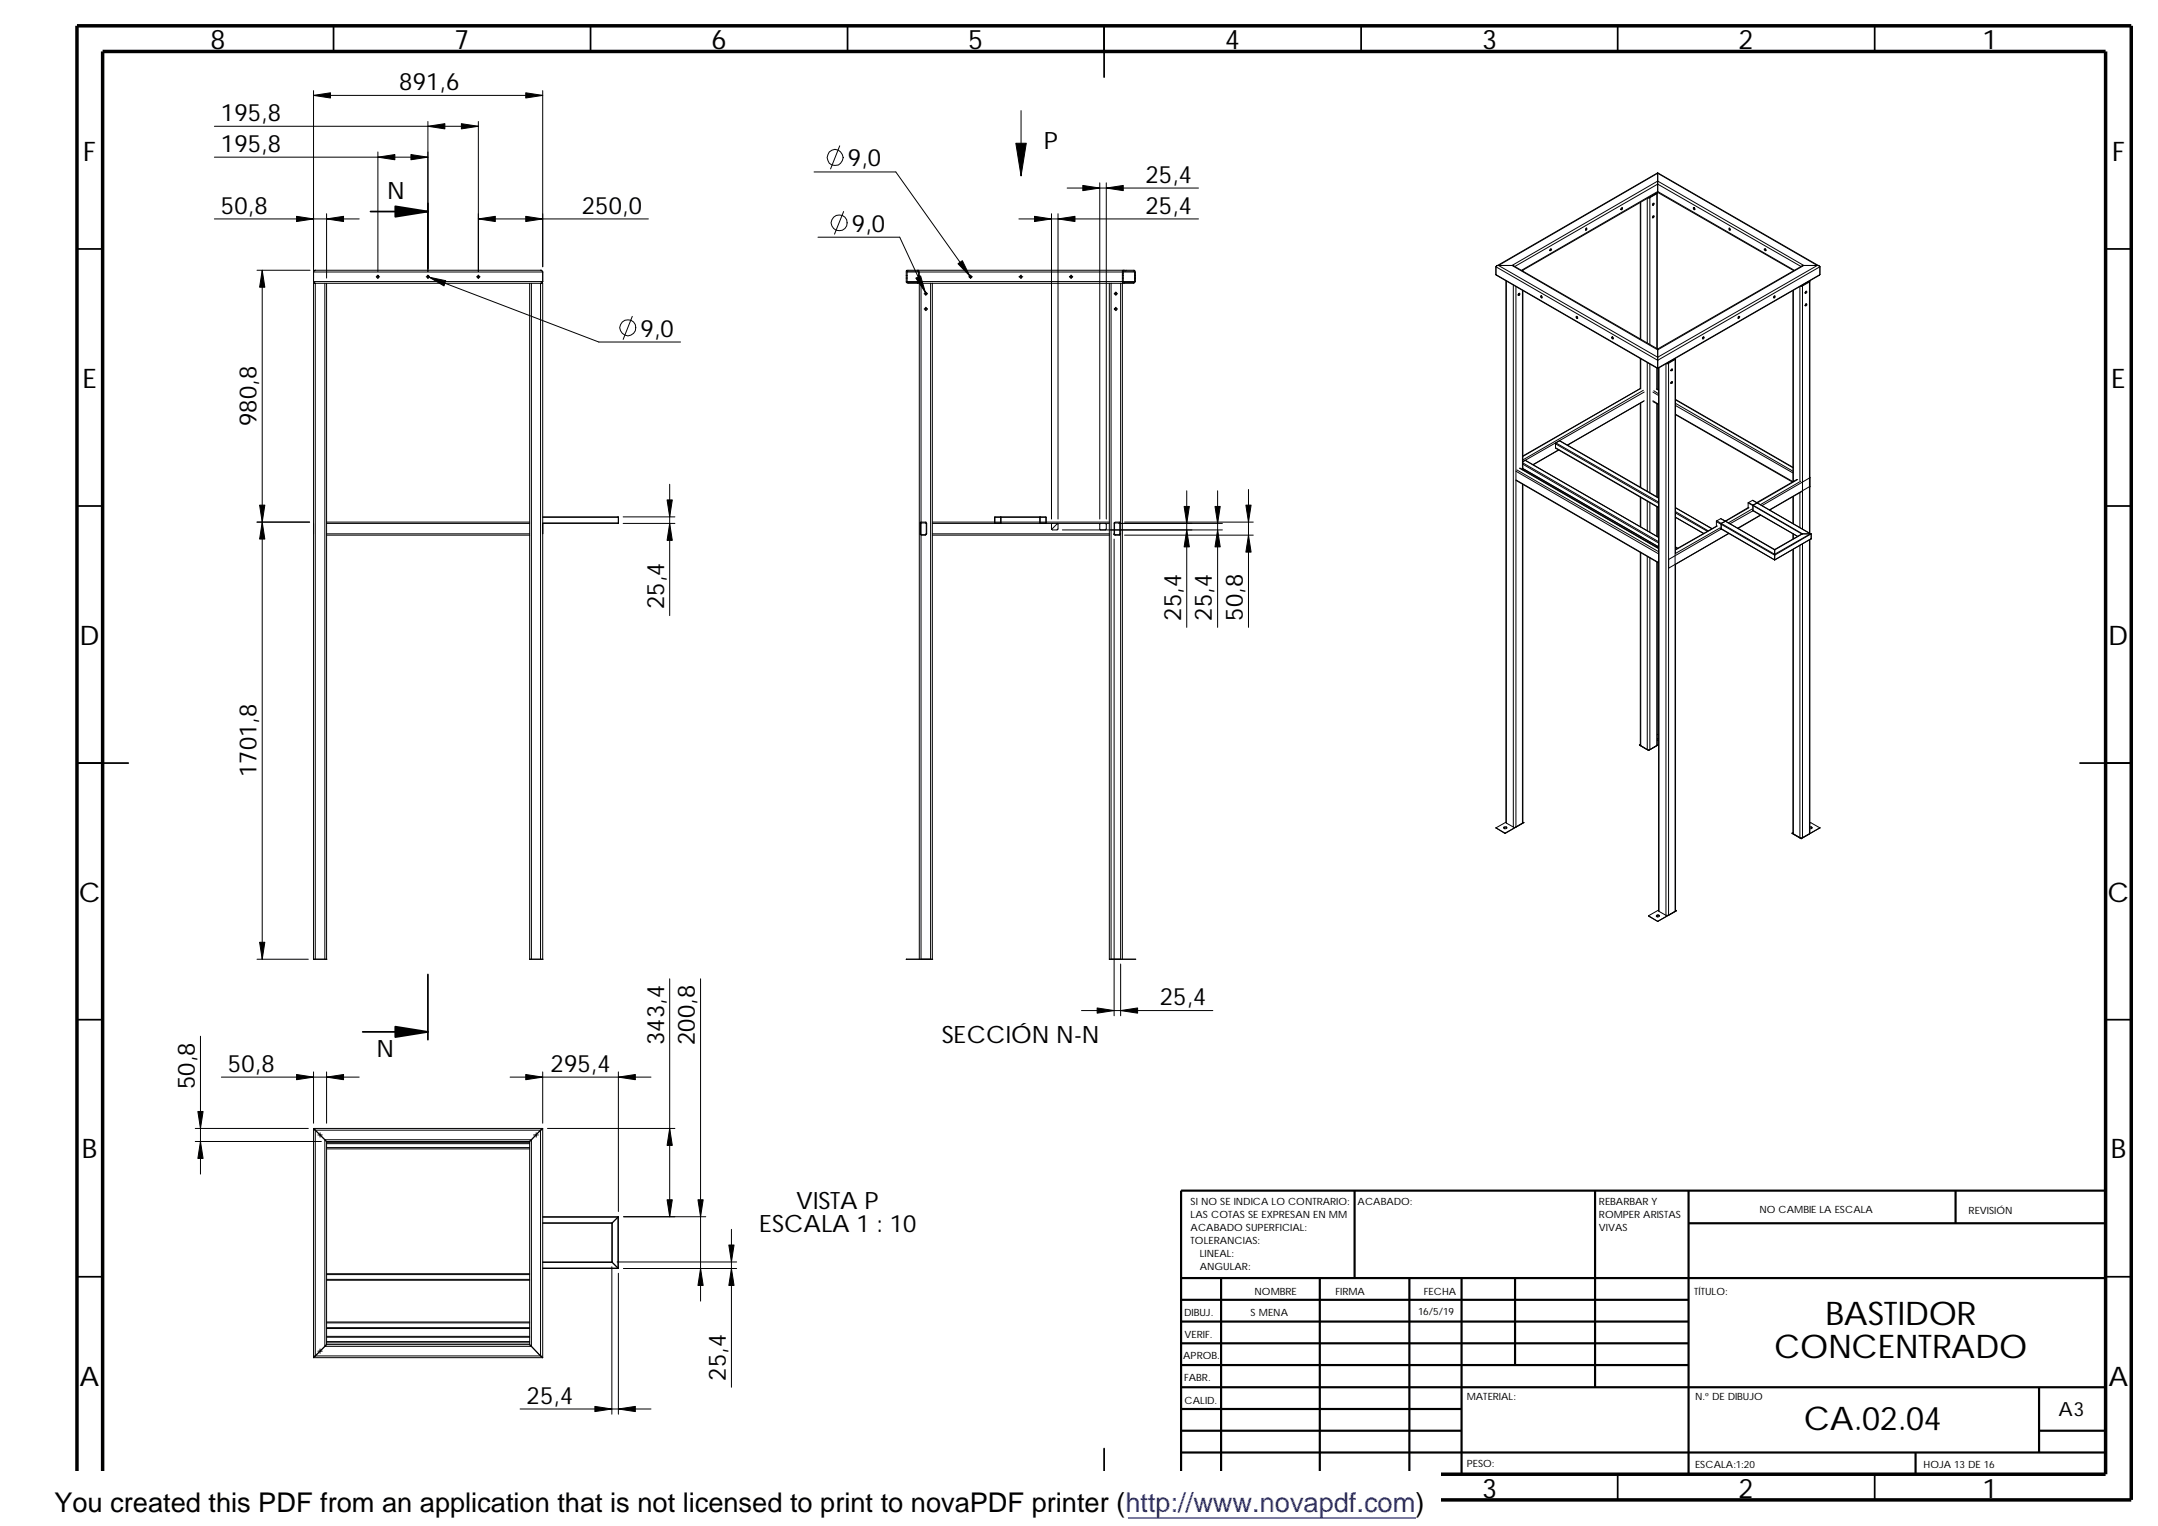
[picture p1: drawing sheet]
<svg xmlns="http://www.w3.org/2000/svg" width="420mm" height="297mm" viewBox="0 0 420 297" stroke-linecap="round" stroke-linejoin="round" font-family="sans-serif">
<g fill="none" stroke="#000" stroke-width=".34">
<path d="M64.9 5v5M115 5v5M165 5v5M215 5v10M265 5v5M315 5v5M365 5v5M83.3 39.6v12.7M15 48.5h5M72.1 41.2h11.2M410 48.5h5M15 98.5h5"/>
<path d="M410 98.5h5M15 148.5h10M405 148.5h10M15 198.5h5M83.3 189.7v12.7M410 198.5h5M70.6 200.9h12.7M15 248.5h5M410 248.5h5M64.9 287v5M115 287v5M165 287v5"/>
<path d="M215 282v10M265 287v5M315 287v5M365 287v5"/>
</g>
<g fill="none" stroke="#000" stroke-width=".42">
<path d="M263.7 231.8v17M310.6 231.8v38.2M328.8 238.1h81.2M328.8 231.8v55.2M380.7 231.8v6.3M410 231.8h-180v55.2M230 253h98.8M230 257.2h98.8M230 248.8h180M237.7 248.8v38.2M257 248.8v38.2M274.4 248.8v38.2"/>
<path d="M284.6 248.8v38.2M295 248.8v16.9M230 278.5h54.6M230 270h180M230 274.3h54.6M230 261.5h98.8M230 265.7h98.8M397 278.5h13M397 270v12.7M230 282.7h180M373 282.7v4.3"/>
</g>
<path d="M15 5h400v287h-400zM20 10h390v277h-390z" fill="none" stroke="#000" stroke-width=".68" stroke-linecap="butt"/>
<g fill="none" stroke="#000" stroke-width=".19">
<path d="M61 17.6v37.2M61 18.6h44.7M105.7 17.6v34.3M41.7 30.6h41.6M41.7 24.6h51.4M73.6 29.6v23.3M83.3 23.7v29.2M93.1 23.7v29.2M158.5 33.5h15.9l14.7 20.5M163.5 28.4l-1.8 4.5M198.8 21.5v12.7M207.8 36.6h25.5"/>
<path d="M214.1 35.6v65.4M215.4 35.6v65.4M319.4 39.4v26.6M320.7 38.6v28.1M321 38.5h.1M321.1 38.4v.1M321.2 38.5l-.3 .1M321.2 38.5v28.6M321.8 39.6h.3l-.3 .4zM321.9 39.6v.2l-.2 .1M322.4 37.6v.1M322.4 37.7l-1.3 .8"/>
<path d="M322.5 37.6l-.1 .1M322.6 37.7v30.1M322.6 37.7l-1.4 .8M322.7 37.5l-.1 .2M322.7 37.6v30.2M322.7 33.6v.1M322.7 35.2v.6M322.7 37.3v.2M322.7 33.6l31.5 18.2M322.7 37.5l26.5 15.2M322.7 33.6l-31.3 18.2M322.7 37.5l-26.4 15.2"/>
<path d="M322.7 35.8l27.9 16M322.7 37.3l26.6 15.3M322.7 35.8l-27.7 16M322.7 37.3l-26.5 15.3M322.7 35.2l28.5 16.5M322.7 33.7v1.5M322.7 35.8v1.5M322.7 33.7l31.1 18M322.7 33.7l-30.9 18M322.7 35.2l-28.3 16.5M41.7 42.6h28.2M50 52.6h10.4"/>
<path d="M51.1 52.6v134.1M61 54.8l.1 .3h.3M61 54.8h44.7M61.1 52.8l.2-.2h44.1l.3 .3h-44.7zM61.4 55.1h-.4v131.6h2.7M61.4 55.1h43.8M61.4 55.1v131.6M63.2 55.1v131.6M63.6 41.6v12.5M63.6 55.1v131.6M73.2 53.9h.1M73.4 53.9h.3"/>
<path d="M73.6 53.5v.1M73.6 53.8v.2M73.6 54.1v.1M73.8 53.9h.1M83 53.9h.1M83.1 53.8l33.5 12.8h15.9M83.2 53.9h.3M83.3 53.5v.1M83.3 53.8v.2M83.3 54.1v.1M83.6 53.9h.1M92.8 53.9h.1"/>
<path d="M93 53.9h.2M93.1 42.6h33.1M93.1 53.5v.1M93.1 53.8v.2M93.1 54.1v.1M93.4 53.9h.1M103.1 55.1v131.6h2.6M103.5 55.1v131.6M105.2 55.1h.5v131.6M105.2 55.1v131.6M105.7 54.8a.32 .32 0 0 1-.5 .3M105.7 52.9v1.9"/>
<path d="M159.3 46.2h15.9l5.1 11.1M164.3 41.2l-1.8 4.4M176.4 53.6v.5M176.4 53.6l.1-1h44.4l.2 .3v.7M176.4 54.1l.1 1h2.5M176.4 53.6h.2M176.4 54.1h.2M176.6 53.6v.5M176.6 54.8l.1 .2h1.9l.2-.2M176.6 54.8h2.2M176.6 52.9h2.2M176.6 54.8l-.1 .2"/>
<path d="M176.6 52.9v.7M176.6 54.1v.7M178.6 52.8h-2v.1M178.6 52.6l.3 .1 .1 .2M178.6 52.8l.2 .1M178.8 53.6v.5M178.8 52.6l-.2 .2M178.8 53.6h.2M178.8 54.1h.2M178.8 52.9v.7M178.8 54.1v.7M179 54.8l-.4 .3"/>
<path d="M179 53.6v.5M179 55.1h.3M179 54.8h39.5M179 52.9h39.5M179 52.9v.7M179 54.1v.7M179 55.1v131.6M179.3 55.1h1.9M179.3 55.1v46.5M179.9 57.2h.1M180.2 57.2h.2M180.3 56.8v.1"/>
<path d="M180.3 57v.3M180.3 57.4v.1M180.3 59.8v.1M180.5 57.2h.1M181.2 55.1h.3M181.2 55.1v131.6M181.5 55.1h34.5M181.5 55.1v131.6M188.6 53.9h.1M188.8 53.9h.3M189 53.5v.1M189 53.8v.2"/>
<path d="M189 54.1v.1M189.2 53.9h.1M198.4 53.9h.1M198.4 42.6h34.9M198.6 53.9h.3M198.8 53.5v.1M198.8 53.8v.2M198.8 54.1v.1M199 53.9h.1M204.7 41.6v59.4M206 41.6v59.4M208.2 53.9h.1"/>
<path d="M208.4 53.9h.3M208.5 53.5v.1M208.5 53.8v.2M208.5 54.1v.1M208.8 53.9h.1M216 55.1h.3M216 55.1v131.6h5.1M216.3 55.1h1.9M216.3 55.1v131.6M216.9 57.2h.1M217.1 57.2h.2M217.3 56.8v.1"/>
<path d="M217.3 57v.3M217.3 57.4v.1M217.3 59.8v.1M217.5 57.2h.1M218.2 55.1h.3M218.2 55.1v131.6M218.5 54.8v.2l.4 .1M218.5 53.6v.5M218.5 53.6h.2M218.5 54.1h.2M218.5 52.9v.7M218.5 54.1v.7"/>
<path d="M218.5 55.1v131.6M218.7 54.8l.2 .2h1.9l.1-.2M218.7 53.6v.5M218.7 52.9l.1-.1h2l.1 .1M218.7 54.8h2.2M218.7 52.9h2.2M218.7 53.2l-.2 .2M218.7 52.9v.7M218.7 54.1v.7M218.9 52.6h-.3l-.1 .3M219.3 52.6l-.2 .2M220.9 53.6v.5"/>
<path d="M220.9 53.6h.2M220.9 54.1h.2M220.9 52.9v.7M220.9 54.1v.7M221.1 54.1v.7l-.4 .3h-2.2M221.1 53.6v.5M291.3 53.5v.1l31.4 18.1M291.3 51.9v1.6M291.3 51.9l31.4 18.2M291.3 53.5l31.4 18.2M291.8 51.7a.34 .34 0 0 0-.5 .2M291.8 51.7h2.6"/>
<path d="M291.8 51.7l30.9 17.8M293.2 54.6l.1 105.6M293.3 54.7v105.5M294.4 51.7l.3 .1M294.4 51.7l28.3 16.4M294.6 55.5v105.5M294.7 51.8l28 16.1M295.1 55.7v105.3M295.6 57.3l.1-.2a.22 .22 0 0 1 .2 .2 .22 .22 0 0 1-.2 .2zM295.8 57.1l-.2 .3M296.4 56.5v34.9M296.5 52.6v.1"/>
<path d="M296.5 56.6v34.9M300 57.6a.24 .24 0 0 1 .2 .1 .24 .24 0 0 1-.1 .3zM300.1 57.6v.2l.1 .1M301.8 48.5h.3a.22 .22 0 0 1-.1 .2 .22 .22 0 0 1-.2 0zM301.9 48.5l-.1 .3M308.9 44.4l-.2 .3M315.6 40.6l.2-.2a.21 .21 0 0 1 .1 .3 .21 .21 0 0 1-.3 .1zM315.8 40.4v.2l-.2 .2M321.9 42v.3l-.2 .1M329.7 40.4l.2 .1 .1 .3a.25 .25 0 0 1-.3-.1 .25 .25 0 0 1 0-.3zM329.8 40.4l.1 .4M336.6 44.4l.1 .1a.17 .17 0 0 1 .2 .1 .17 .17 0 0 1-.2 .2z"/>
<path d="M336.7 44.4v.2l.2 .1M343.7 48.5l.1 .3M345.4 57.6a.22 .22 0 0 1 .2 .3 .22 .22 0 0 1-.2 .1zM345.5 57.6l-.1 .3M349.1 56.6v37.2l-22.9-13.2M349.2 56.5v37.3M350.4 55.7v37.9M350.9 55.6l-.1 .1M350.9 55.6h.1M350.9 55.7h-.3M350.9 55.7v47.3M351.2 51.7h-.3l-28.2 16.2"/>
<path d="M351.2 51.7h2.6M351.2 51.7l-28.5 16.4M351.5 56.8l.2-.1a.21 .21 0 0 1 .1 .3 .21 .21 0 0 1-.3 0zM351.6 59.1h.1a.21 .21 0 0 1 0 .3 .21 .21 0 0 1-.2 .1zM351.6 56.7l.1 .1-.2 .2M351.6 59.1l.1 .1-.2 .3M352.1 54.8h.1M352.1 54.8l-1.2 .8M352.3 54.9l.1-.2v38.3M352.3 54.9v48.8M352.3 54.9l-1.4 .8M353.8 51.7l.4 .1 .1 .1"/>
<path d="M353.8 51.7l-31.1 17.8M354.3 53.5l-.1 .1-31.5 18.1M354.3 51.9v1.6M354.3 51.9l-31.6 18.2M354.3 53.5l-31.6 18.2M123.1 61.6l-1.8 4.5M179.9 60.1h.1M180.2 60.1h.2M180.3 60.1v.2M180.3 60.4v.1M180.5 60.1h.1M216.9 60.1h.1"/>
<path d="M217.1 60.1h.2M217.3 60.1v.2M217.3 60.4v.1M217.5 60.1h.1M306.8 61.7a.21 .21 0 0 1 .3 0 .21 .21 0 0 1 0 .3zM307 61.6v.2l.2 .1M313.8 65.6a.21 .21 0 0 1 .3 .1 .21 .21 0 0 1-.1 .3l-.2-.2zM313.9 65.6v.2l.2 .1M319.4 69.8v5.8M319.4 78.5v16.4M319.4 75.6l-22.9 13.2M319.4 69.8v5.9"/>
<path d="M319.4 78.4v16.5M320 76l-23.5 13.5M320.1 78l-15 8.6M320.1 76.3l-23.6 13.6 .4-.3M320.7 70.6v25M321.2 70.9v25.1M321.8 78.2l1.1 .6M321.8 76.3l1.1 .7M321.8 78l1.1 .7M322 76.1l.9 .6M322.5 75.7l.4 .3M322.6 71.6v4.1l.3 .2"/>
<path d="M322.6 78.5v18.1M322.7 71.7v4M322.7 78.6v18.1M322.7 69.5v.6M322.7 71.7h.1M322.7 67.9v.2M322.7 68.1v1.4M322.7 70.1v1.6M322.9 71.7l.1 105.7M323 71.6v105.8M324.4 70.9v107.3M324.7 70.6l-.1 .1"/>
<path d="M324.7 70.6h.1M324.9 70.7l-.5 .1M324.9 70.7v107.5M325.5 74.3h.1l-.1 .3-.2-.1zM325.5 71.8h.1l-.1 .4-.2-.1zM325.5 71.8v.2l-.2 .2M325.5 74.3l-.2 .3M326.1 70h.1M326.1 70l-1.4 .6M326.1 70l-1.2 .7M326.1 70v107.4M326.2 69.8l-.1 .2"/>
<path d="M326.2 69.9v37.9M326.2 77.8l22.9 13.2M326.2 78.5l22.9 13.2M326.2 78.9l22.9 13.2M331.5 65.7l.1-.1a.19 .19 0 0 1 .1 .2 .19 .19 0 0 1-.2 .1zM331.6 65.6v.2l-.1 .1M338.5 61.6h.2a.22 .22 0 0 1 0 .2 .22 .22 0 0 1-.3 .1zM338.6 61.6v.2l-.2 .1M130.4 94.3v25.5M231.1 95.5v26.6M237.1 95.5v26.6M243.1 95.3v26.8"/>
<path d="M295.1 93.5l27.8 16.1M295.1 91.7l27.8 16.1M295.1 93.4l27.8 16.1M295.3 91.5l27.6 15.9M295.8 91.1l27.1 15.7M296 91.1l26.9 15.6M296.4 94.3v65.9M296.5 94.3l-.1 65.9M296.5 91.2l26.4 15.3M296.5 90.1l26.4 15.3M296.5 90.4l26.4 15.3M296.8 91.5l-.1 .1"/>
<path d="M296.8 91.4l-.1 .1M296.9 89.6h.1M296.9 89.6l26 15M302.9 87.2l20 11.6M302.9 86.4l20 11.6M302.9 87.2l20 11.5M302.9 86.4v.8M302.9 86.2v.2M302.9 86.2l20 11.5M303.4 87.6l-5 2.9M303.5 87.6l-5 2.9M303.6 85.8l19.3 11.1"/>
<path d="M303.6 85.8l19.3 11.2M303.6 85.8l-.7 .4M319.4 96.7v5.8M319.4 96.8v5.8M320.7 97.6v5.7M321.2 97.8v5.8M322.6 98.6v5.7M322.7 98.7v5.7M326.2 80.7l22.8 13.1M326.2 99.6l6.4 3.7M326.2 99.9l6.2 3.5M340.4 97.9l.9 .5"/>
<path d="M340.4 97.9v.9M340.4 97.8v.1M340.4 98.7l-4.5 2.8M340.4 97.8l.9 .5M340.5 98.8l-4.5 2.7M341.1 99.1l-4.6 2.7M341.2 97.4l.9 .5M341.2 97.4l-.8 .4M341.3 98.3v.1M341.3 99.3v.1M341.3 99.3l8.7 5.1-8.7-5M341.3 98.4v1"/>
<path d="M341.3 99.4l-4.5 2.6M341.3 98.4l9.5 5.5M341.3 99.3h.1M341.3 98.3l9.6 5.6M342.1 97.9h.1M342.1 97.9l10.5 6M342.1 97.9l10.4 6M342.1 97.9l-.8 .4M349.1 96.7v5.2M349.2 96.6v5.4M349.8 93.3l-7.7 4.5M350 93.3l-7.9 4.6"/>
<path d="M350.4 95.9v6.8M350.6 93.7l-7.9 4.5M350.8 95.7l-6.2 3.6M352.4 94.7v9M352.4 93v1.7M352.4 93l-9.3 5.4M352.4 94.7l-7.9 4.6M50 101.6h10.3M63.6 103.9h39.5M63.6 101.9h39.5M63.6 104.2h39.5M63.6 101.6h39.5"/>
<path d="M105.7 100.6l14.7 .1M105.7 101.8h14.7M105.7 100.7h14.7M120.4 101.8l-14.7 .1M120.4 100.7v1.1M121.3 101.9h10.1M121.3 100.6h10.1M179.2 101.6h1.1l.1 2.3-.2 .3-1-.1zM179.2 101.9h1.1v2l-.1 .2-1-.1zM179.3 101.8v2.3M179.3 104.2v82.5M181.5 103.9h34.5"/>
<path d="M181.5 101.9h34.5M181.5 104.2h34.5M181.5 101.6h12.1M193.7 101.9l-.1-1.3h10v1.3M193.7 101.6h1.1M193.7 100.7h1.1v1.1h-1.1zM194.8 100.6l.1 .1M194.9 100.7l-.1 1.2M194.9 101.6h7.5M194.9 100.7h7.5M202.4 100.7l.1 1.2M202.5 100.6l-.1 .1"/>
<path d="M202.5 101.6h1.1M202.5 100.7h1.1v1.1h-1.1zM203.7 101.6h12.3M204.9 101.9h-.2v1.2l.2 .1h.9l.2-.2v-.9l-.2-.2M205.9 101.9l-1.2 1.2M206.8 103.2h31.2M214.3 101.9l-.2 .1v1.1l.2 .1M215.2 101.9l.2 .2v.9l-.2 .2M216.8 103.9v.2l.3 .1M216.9 104.9v92.8M217 101.8h1v2.3l-1-.1zM217.1 101.6h1l.1 .3"/>
<path d="M217.1 101.7h-.2v2.2M217.2 104.1l-.1 .1M217.8 101.9h20.2M218.2 103.9l-.3 .3h-.8M218.2 103.1l-.2 .1M218.9 104.2h25.1M218.9 101.6h25.1M319.4 107.5v37.6M319.4 104.4v.2M319.4 104.5v.2M319.4 107.6v37.5M320.7 105.3v.1"/>
<path d="M320.7 108.3v37.6M321.2 105.5v.2M321.2 108.6v37.3M322.6 106.3v.2M322.6 109.3v35.8M322.7 109.4l-.1 35.7M322.7 106.3v.2M326.2 106.5l.4 .2M326.2 106.5l.4 .3M331.6 103.8l-5.4-3.1 5.5 3.1M333.2 102.9l-7-4.1 7.1 4.1M334.2 101.5l.9 .6"/>
<path d="M334.2 101.5v.9M334.3 101.4l-.1 .1M334.3 102.4l-8.1 4.6M334.3 101.4l.8 .5M334.9 102.7l-8.7 5M335 101h.1M335 101l1 .5M335 102.9h.1M335 101l-.7 .4M335.1 102.9v.1M335.1 101.9v.2M335.1 103h.1"/>
<path d="M335.1 103l10.4 6M335.1 103l-10.2 5.9M335.1 102.1v.8M335.1 102.1l10.4 6M335.1 101.9l10.4 6M335.1 102.9l10.4 6.1M336 101.5h.1M336 101.5l9.5 5.5M336 101.5l-.9 .4M336.5 103.8l-11.6 6.8M336.6 103.8l-10.4 6-.1 67.6M342.7 100.3l-4.4 2.5"/>
<path d="M342.8 100.3l-4.5 2.6M345.5 107.9v.2M345.5 109h.1M345.5 107h.1M345.5 107v.9M345.5 108.1v.9M349.1 107l.1 55.3M349.1 103.9v1M349.2 103.9v.9M349.2 106.9v55.4M350.4 106.1v57M350.9 103.9h.1"/>
<path d="M350.9 103.9l-5.4 3.1M350.9 105.9v57.2M350.9 103.9h1.6M352.3 105.1v57.2M352.4 105l-.1 57.3M352.5 103.9h.1M352.5 103.9l-7 4M352.6 104.8l-7.1 4.2M352.6 103.9l-7.1 4.2M352.6 103.9v.9M319.2 145l1.8 1.1M319.4 144.9l-.2 .1"/>
<path d="M319.4 145.1l1.3 .8M320.7 145.9h.5M321 146.1h.1M322.6 145.1l-1.4 .8M322.7 143.8h.2M322.7 144.1h.2M322.7 143.9h.2M322.7 143h.2M322.9 144.9l-1.9 1.2M322.9 145l-1.9 1.1M291.3 161.1l1.7 1.1M291.3 161.1h.1"/>
<path d="M292.8 161h.1a.26 .26 0 0 1 .3 0 .26 .26 0 0 1 .1 .2l-.1 .1a.28 .28 0 0 1-.3 0 .28 .28 0 0 1-.1-.3zM292.8 161.1l.1-.1 .5 .1M293 162.2h.1M293.2 160l-1.9 1.1M293.3 160.2l1.3 .8M294.6 161h.5M296.4 160.2l-1.3 .8M296.5 160l.2 .1M296.7 160.1l-3.7 2.1M296.7 160.1h.1M321 178.3l1.7 1.1M322.5 178.3l.2-.2a.19 .19 0 0 1 .3 .1 .19 .19 0 0 1-.1 .2l-.2 .1z"/>
<path d="M322.5 178.3l.1-.1h.4l.1 .1M322.7 179.4h.1M322.9 177.2l-1.9 1.1M323 177.4l1.4 .8M324.4 178.2h.5M326.1 177.4l-1.2 .8M326.2 177.2h.2M326.4 177.2l-3.7 2.2M348.9 162.2l1.8 1M348.9 162.2l1.8 1.1M349.1 162.1l-.2 .1M349.2 162.3l1.2 .8"/>
<path d="M350.4 163.1h.5M350.7 163.2v.1M352.3 162.3l-1.4 .8M352.4 160.2l.2-.1 1.7 1M352.8 161.1l-.1-.1h-.3a.22 .22 0 0 1 .3 0 .22 .22 0 0 1-.1 .3h-.2M354.3 161.1h.1M354.3 161.1l-3.6 2.1M354.3 161.1l-3.6 2.2M50 186.7h10M130.4 190.5v46.3M136.4 190.5v62.8M176.4 186.7h5.2"/>
<path d="M210.6 196.7h25.5M218.2 187.6v10.1M38 219.7h22M39 201.7v26.8M43.1 209.7h26.8M61 219.7l.4 .3M61 208.6v10M61 219.7v44.6M61 219.7h44.7M61.4 220v43.9M61.4 220h43.8M61.4 220l1.8 1.9"/>
<path d="M63.6 208.6v10M99.3 209.7h27.4M105.2 220v43.9M105.2 220l-1.7 1.9M105.7 219.7l-.5 .3M105.7 208.6v10M105.7 219.7v44.6M106.6 219.7h24.8M120.4 208.6v27.2M38 222.2h24.6M61.9 220.9h.2M62.2 220.9h.3"/>
<path d="M62.3 220.5v.2M62.3 220.8v.3M62.3 221.2v.1M62.6 220.9h.1M63.2 221.9l.4 .3M63.2 221.9v40.2M63.2 221.9h40.3M63.6 222.2v39.5M63.6 222.6h39.5M63.6 223.4h39.5M63.6 222.2h39.5M63.6 222.4h39.5"/>
<path d="M63.6 223.6h39.5M103.1 222.2v39.5M103.5 221.9l-.4 .3M103.5 221.9v40.2M103.9 220.9h.2M104.2 220.9h.3M104.4 220.5v.2M104.4 220.8v.3M104.4 221.2v.1M104.6 220.9h.2M105.7 238h13.5M105.7 238.1h13.4"/>
<path d="M105.7 236.9h14.6M105.7 236.8h14.7M119.1 238.1v7.5M119.2 238l-.1 .1M119.2 238v7.7M120.3 236.9v9.9M120.3 236.9l-1.1 1.1M120.4 236.8l-.1 .1M120.4 236.8v10.1M121.4 236.8h16M142.4 239.3v30.7M63.6 248.1h39.5"/>
<path d="M63.6 249h39.5M63.6 257.5h39.5M63.6 258.4h39.5M63.6 247.9h39.5M63.6 249.2h39.5M63.6 257.3h39.5M63.6 258.6h39.5M105.7 245.7h13.5M105.7 245.6h13.4M105.7 246.9h14.7M105.7 246.8h14.6M119.1 245.6l.1 .1"/>
<path d="M119.1 246.6v28.7M119.2 245.7l1.1 1.1M120.1 245.6h23.3M120.3 246.8l.1 .1M120.4 247.8v27.5M121.4 246.9h22M61 264.3h44.7M61.4 263.9l-.4 .4M61.4 263.9h43.8M61.9 263h.2M62.2 263h.3M62.3 262.6v.1"/>
<path d="M62.3 262.8v.3M62.3 263.3v.1M62.6 263h.1M63.2 262.1l-1.8 1.8M63.2 262.1h40.3M63.6 261.7l-.4 .4M63.6 261.1h39.5M63.6 260.3h39.5M63.6 261.7h39.5M63.6 261.4h39.5M63.6 260.1h39.5M101.3 274.3h25.4"/>
<path d="M103.1 261.7l.4 .4M103.5 262.1l1.7 1.8M105.2 263.9l.5 .4"/>
<circle cx="162.6" cy="30.7" r="1.58"/>
<circle cx="73.5" cy="53.8" r=".23"/>
<circle cx="83.4" cy="53.9" r=".24"/>
<circle cx="93.1" cy="53.9" r=".25"/>
<circle cx="163.4" cy="43.4" r="1.54"/>
<circle cx="180.3" cy="57.1" r=".23"/>
<circle cx="188.9" cy="53.8" r=".23"/>
<circle cx="198.8" cy="53.8" r=".23"/>
<circle cx="208.5" cy="53.9" r=".23"/>
<circle cx="217.3" cy="57.2" r=".25"/>
<circle cx="308.8" cy="44.6" r=".2"/>
<circle cx="321.9" cy="42.2" r=".18"/>
<circle cx="343.7" cy="48.6" r=".15"/>
<circle cx="122.2" cy="63.8" r="1.54"/>
<circle cx="180.3" cy="60.2" r=".2"/>
<circle cx="217.2" cy="60.1" r=".25"/>
</g>
<g fill="#000" stroke="#000" stroke-width=".19">
<path d="M61 18.6l3.3-.5v1zM102.4 18.1l3.3 .5-3.3 .5zM73.6 30.6l3.3-.5v1zM80 30.1l3.3 .5-3.3 .5zM83.3 24.6l3.3-.5v1zM89.8 24.1l3.3 .5-3.3 .5zM197.8 27.9h2l-1 6.3zM210.8 36.1l3.3 .5-3.3 .5zM215.4 36.6l3.3-.5v1zM51.1 52.6l.5 3.3h-1.1zM57.7 42.1l3.3 .5-3.3 .5zM63.6 42.6l3.3-.5v1z"/>
<path d="M83.6 54l3.2 .6-.4 1.1zM93.1 42.6l3.3-.5v1zM102.4 42.1l3.3 .5-3.3 .5zM178.3 54.1l.9-.4 1 3.2zM186.5 51.3l.9-.6 1.4 3zM201.4 42.1l3.3 .5-3.3 .5zM206 42.6l3.3-.5v1zM50.5 98.3h1.1l-.5 3.3zM51.1 101.6l.5 3.3h-1.1zM130.4 101.9l.5 3.3h-1zM129.9 97.3h1l-.5 3.3zM230.5 98.6h1.1l-.5 3.3z"/>
<path d="M231.1 103.2l.5 3.3h-1.1zM237.1 103.2l.5 3.3h-1zM236.6 98.6h1l-.5 3.3zM242.6 98.3h1l-.5 3.3zM243.1 104.2l.5 3.3h-1zM50.5 183.4h1.1l-.5 3.3zM213.6 196.2l3.3 .5-3.3 .5zM218.2 196.7l3.3-.5v1zM38.5 216.4h1l-.5 3.3zM57.7 209.2l3.3 .5-3.3 .5zM63.6 209.7l3.3-.5v1zM102.4 209.2l3.3 .5-3.3 .5z"/>
<path d="M120.4 209.7l3.3-.5v1zM130.4 219.7l.5 3.3h-1zM39 222.2l.5 3.3h-1zM129.9 233.5h1l-.5 3.3zM135.9 233.5h1l-.5 3.3zM136.4 246.9l.5 3.3h-1zM142.4 246.9l.5 3.3h-1zM141.9 242.3h1l-.5 3.3zM115.8 273.8l3.3 .5-3.3 .5zM120.4 274.3l3.3-.5v1z"/>
</g>
<path d="M77 40.2l6.3 1-6.3 1zM77 199.8l6.3 1.1-6.3 1z" fill="#000" stroke="#000" stroke-width=".34"/>
<path d="M7.9 286.5h272.6v10.5h-272.6z" fill="#fff"/>
<path d="M219.6 295.5h56.1" fill="none" stroke="#00f" stroke-width=".26"/>
<g font-size="6.3">
<text x="355.4" y="258">BASTIDOR</text>
<text x="345.4" y="264.4">CONCENTRADO</text>
<text x="351.2" y="278.4">CA.02.04</text>
</g>
<text font-size="5.3" x="10.6" y="294.4">You created this PDF from an application that is not licensed to print to novaPDF printer (http://www.novapdf.com)</text>
<g font-size="5.2">
<text x="41" y="9.5">8</text>
<text x="88.5" y="9.5">7</text>
<text x="138.5" y="9.5">6</text>
<text x="188.5" y="9.5">5</text>
<text x="238.5" y="9.5">4</text>
<text x="288.5" y="9.5">3</text>
<text x="338.5" y="9.5">2</text>
<text x="386" y="9.5">1</text>
<text x="16.2" y="31.3">F</text>
<text x="411.2" y="31.3">F</text>
<text x="16.1" y="75.6">E</text>
<text x="411.1" y="75.6">E</text>
<text x="15.5" y="125.5">D</text>
<text x="410.5" y="125.5">D</text>
<text x="15.3" y="175.5">C</text>
<text x="410.3" y="175.5">C</text>
<text x="15.9" y="225.5">B</text>
<text x="411" y="225.5">B</text>
<text x="15.5" y="269.8">A</text>
<text x="410.5" y="269.8">A</text>
<text x="41" y="291.5">8</text>
<text x="88.5" y="291.5">7</text>
<text x="138.5" y="291.5">6</text>
<text x="188.5" y="291.5">5</text>
<text x="238.5" y="291.5">4</text>
<text x="288.5" y="291.5">3</text>
<text x="338.5" y="291.5">2</text>
<text x="386" y="291.5">1</text>
</g>
<g font-size="4.7">
<text x="77.7" y="17.6">891,6</text>
<text x="43" y="23.6">195,8</text>
<text x="43" y="29.6">195,8</text>
<text x="203.2" y="29.1">P</text>
<text x="165.1" y="32.4">9,0</text>
<text x="223" y="35.6">25,4</text>
<text x="43" y="41.6">50,8</text>
<text x="75.4" y="38.7">N</text>
<text x="113.3" y="41.6">250,0</text>
<text x="223" y="41.6">25,4</text>
<text x="165.9" y="45.1">9,0</text>
<text x="124.7" y="65.6">9,0</text>
<text x="50" y="83" transform="rotate(-90 50 83)">980,8</text>
<text x="129.3" y="118.6" transform="rotate(-90 129.3 118.6)">25,4</text>
<text x="230" y="120.8" transform="rotate(-90 230 120.8)">25,4</text>
<text x="236" y="120.8" transform="rotate(-90 236 120.8)">25,4</text>
<text x="242" y="120.8" transform="rotate(-90 242 120.8)">50,8</text>
<text x="50" y="151.3" transform="rotate(-90 50 151.3)">1701,8</text>
<text x="225.8" y="195.7">25,4</text>
<text x="129.3" y="203.5" transform="rotate(-90 129.3 203.5)">343,4</text>
<text x="135.3" y="203.5" transform="rotate(-90 135.3 203.5)">200,8</text>
<text x="183.4" y="203">SECCIÓN N-N</text>
<text x="44.4" y="208.6">50,8</text>
<text x="73.3" y="205.8">N</text>
<text x="107.2" y="208.6">295,4</text>
<text x="37.9" y="212" transform="rotate(-90 37.9 212)">50,8</text>
<text x="147.8" y="239.9">ESCALA 1 : 10</text>
<text x="155" y="235.4">VISTA P</text>
<text x="141.3" y="268.8" transform="rotate(-90 141.3 268.8)">25,4</text>
<text x="102.5" y="273.2">25,4</text>
</g>
<text font-size="3.8" x="400.8" y="275.5">A3</text>
<g font-size="1.9">
<text x="231.8" y="234.6">SI NO SE INDICA LO CONTRARIO:</text>
<text x="231.8" y="237.2">LAS COTAS SE EXPRESAN EN MM</text>
<text x="231.8" y="239.6">ACABADO SUPERFICIAL:</text>
<text x="264.3" y="234.6">ACABADO:</text>
<text x="311.3" y="237.1">ROMPER ARISTAS</text>
<text x="311.3" y="239.6">VIVAS</text>
<text x="311.3" y="234.6">REBARBAR Y</text>
<text x="342.6" y="236.1">NO CAMBIE LA ESCALA</text>
<text x="383.3" y="236.2">REVISIÓN</text>
<text x="231.8" y="242.2">TOLERANCIAS:</text>
<text x="233.6" y="244.6">LINEAL:</text>
<text x="233.6" y="247.2">ANGULAR:</text>
<text x="260" y="252">FIRMA</text>
<text x="277.2" y="252">FECHA</text>
<text x="329.9" y="252">TÍTULO:</text>
<text x="230.5" y="256.1">DIBUJ.</text>
<text x="243.5" y="256.2">S MENA</text>
<text x="244.3" y="252.1">NOMBRE</text>
<text x="276.1" y="256.1">16/5/19</text>
<text x="230.6" y="260.5">VERIF.</text>
<text x="230.4" y="264.5">APROB.</text>
<text x="230.5" y="268.8">FABR.</text>
<text x="230.6" y="273.2">CALID.</text>
<text x="285.6" y="272.6">MATERIAL:</text>
<text x="330" y="272.6">N.º DE DIBUJO</text>
<text x="285.6" y="285.6">PESO:</text>
<text x="330" y="285.7">ESCALA:1:20</text>
<text x="374.5" y="285.7">HOJA 13 DE 16</text>
</g>
</svg>
